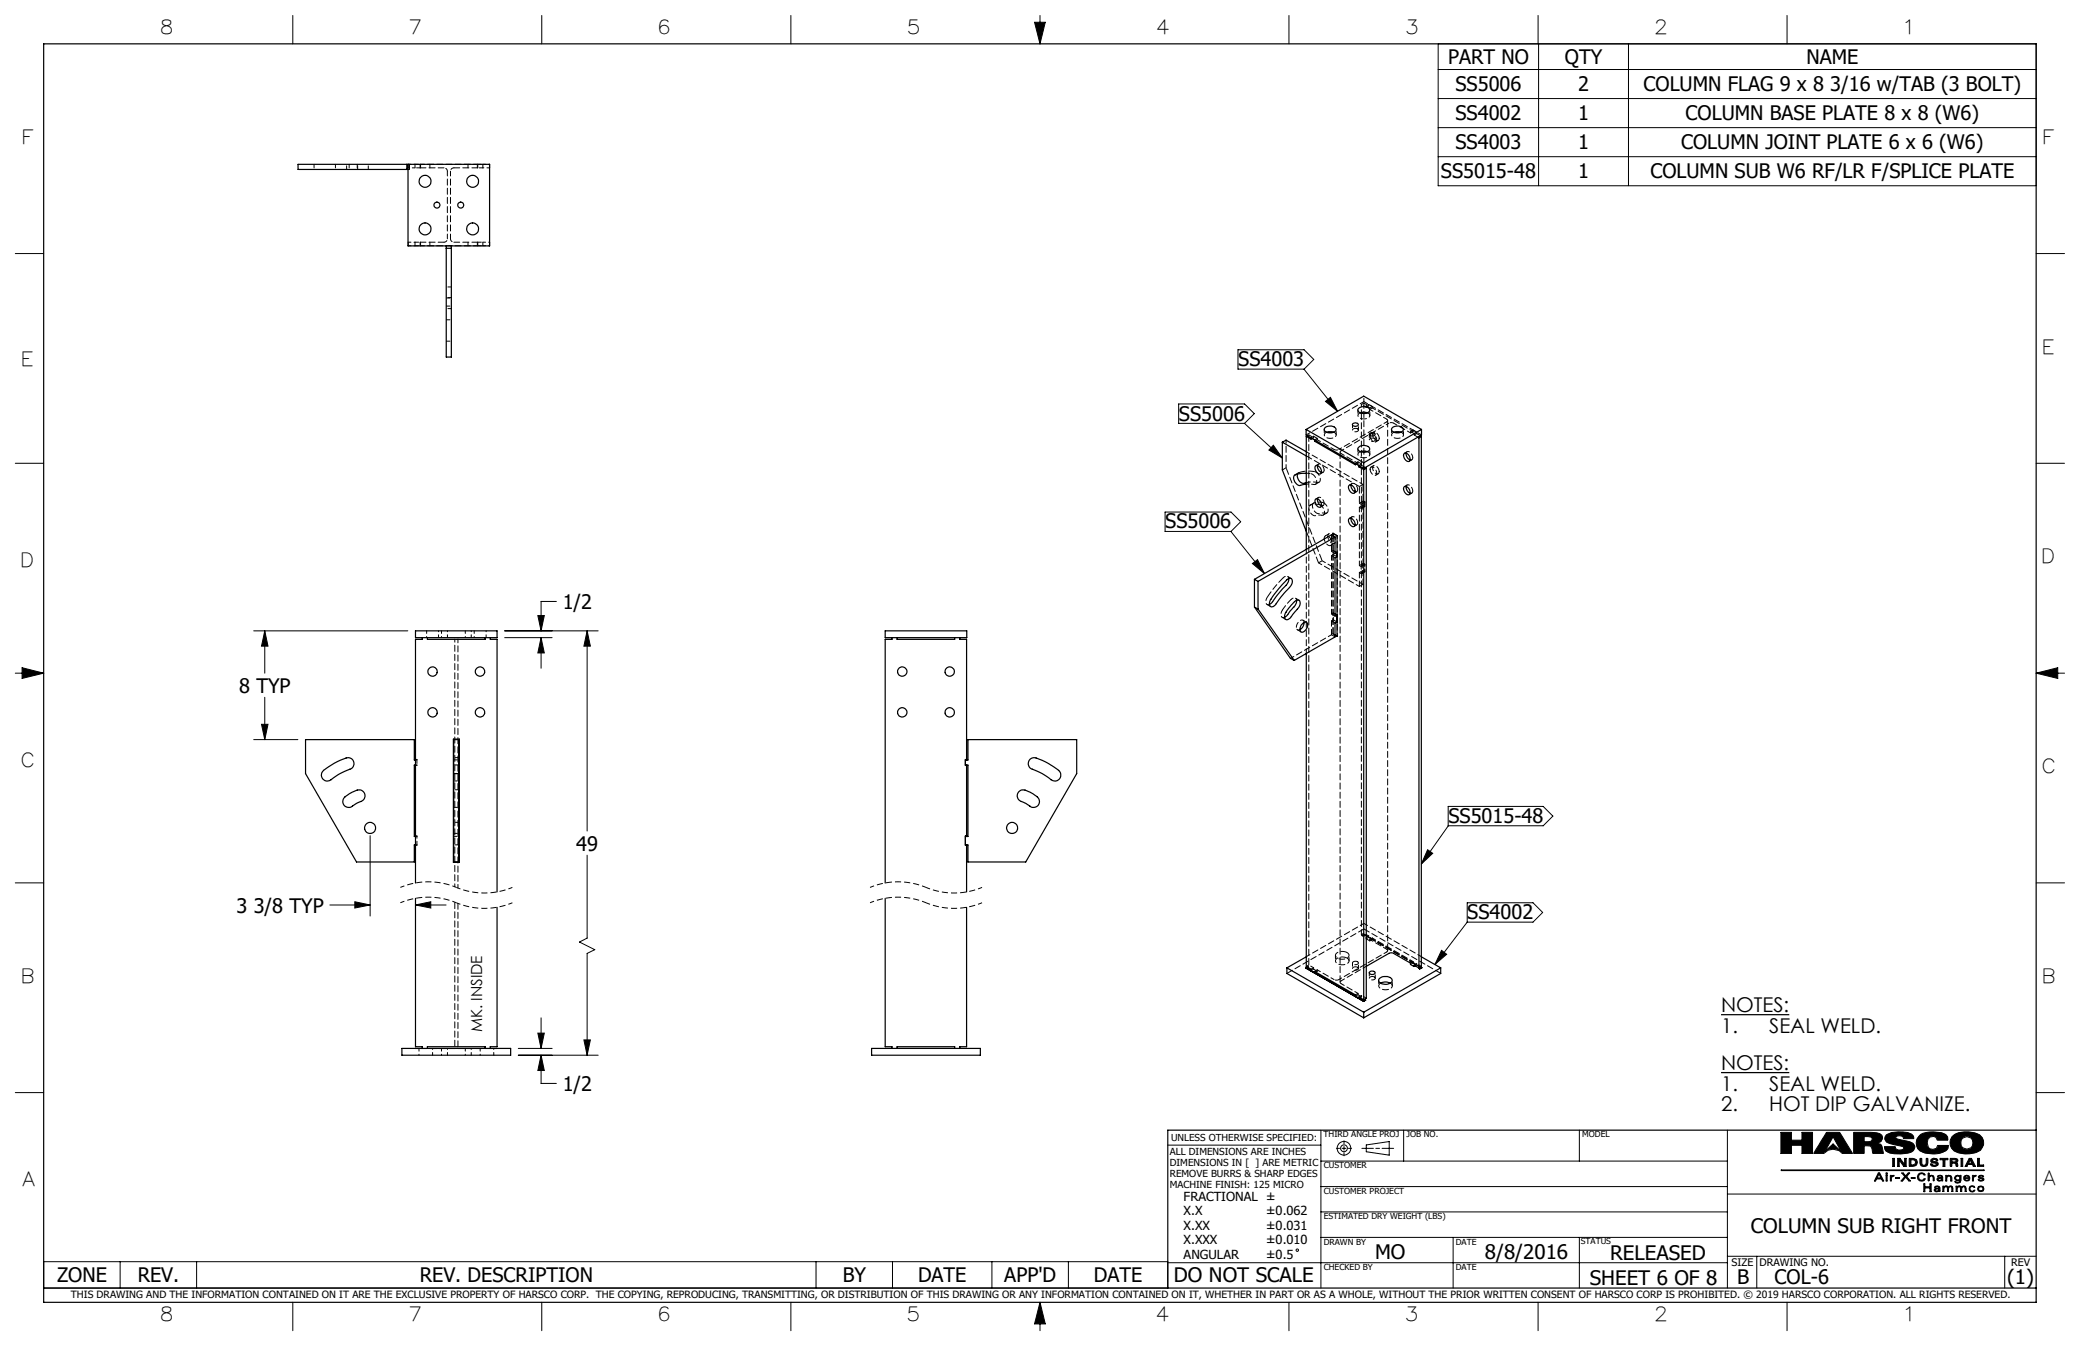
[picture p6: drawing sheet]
<svg xmlns="http://www.w3.org/2000/svg" width="432mm" height="279mm" viewBox="0 0 432 279" stroke-linecap="round" stroke-linejoin="round" font-family="sans-serif">
<g fill="none" stroke="#000" stroke-width=".21">
<path d="M60.8 3.2v5.9M112.5 3.2v5.9M164.2 3.2v5.9M214.8 4.6h2.2l-1.1 4.5zM215.9 3.2v5.9M267.6 3.2v5.9M298.6 9.1h124.1v29.5h-124.1zM298.6 14.4h124.1M319.3 3.2v5.9M319.4 9.1v29.5M338.1 9.1v29.5M371 3.2v5.9"/>
<path d="M298.6 20.5h124.1M298.6 26.5h124.1M298.6 32.5h124.1M3.2 52.6h5.9M422.7 52.6h5.9M257 72.6h13.7l2 2-2 2h-13.7zM270.7 76.7l7 8.7M3.2 96.2h5.9M244.7 83.9h13.7l2 2-2 2h-13.7zM258.4 87.9l7.8 7.2M264.3 92.4l1.9 2.7-2.8-1.7zM275.2 83.3l1-.8 1.5 2.9z"/>
<path d="M422.7 96.2h5.9M241.9 106.3h13.7l2 2-2 2h-13.7zM255.6 110.3l6.9 8.8M260 117l1.1-.8 1.4 2.9zM3.2 139.7h5.9M4.6 138.6l4.5 1.1-4.5 1.1zM52.7 131h32M55 131l.6 3.1h-1.3zM55 131v8.7M104.8 131h19.4M104.8 132.4h9.8M111.7 127.8h1.3l-.7 3.2z"/>
<path d="M112.3 132.4l.7 3.1h-1.3zM112.3 132.4v6.3M115.5 124.8h-3.2v6.2M121.9 131l.7 3.1h-1.4zM121.9 131v41.5M422.7 139.7h5.9M422.7 139.7l4.5-1.1v2.2zM52.7 153.5h9.1M54.3 150.4h1.3l-.6 3.1zM55 144.7v8.8M76.8 173.5v16.6M121.9 177.5v17.2l-1.6 .8 3.2 1.6-1.6 .8v21.1"/>
<path d="M296.4 176.4l1 .7-2.3 2.3zM300.6 167.4h19.8l2 2-2 2h-19.8zM300.6 171.5l-5.5 7.9M3.2 183.3h5.9M68.5 187.9h8.3M73.7 187.2l3.1 .7-3.1 .6zM86.3 187.9l3.1-.7v1.3zM86.3 187.9h6.3M299.3 197.3l1 .8-2.4 2.1zM304.6 187.4h13.6l2.1 2-2.1 2h-13.6zM304.6 191.4l-6.7 8.8M422.7 183.3h5.9"/>
<path d="M107.6 219h16.6M107.6 217.6h7M111.7 214.5h1.3l-.7 3.1zM112.3 219l.7 3.2h-1.3zM112.3 219v5.9h3.2M112.3 211.3v6.3M121.2 215.9h1.4l-.7 3.1zM3.2 226.8h5.9M242.4 237.7h31.8M274.2 234.6v32.8M277.4 238.4h.7M278.6 238.4h.8"/>
<path d="M279 236.8v.7M279 238v.8M279 239.3v.6M279.9 238.4h.7M282.7 238.4h2.4M283.6 237.7l4.8-.7v2.8l-4.8-.7zM285.6 238.4h.8M286.9 238.4h2.4M291.4 234.6v6.4M327.9 234.6v6.4M358.6 234.6v32.8M369.7 235.1h2.2v1.6h2.2v-1.6h2.2v4.3h-2.2v-1.7h-2.2v1.7h-2.2z"/>
<path d="M379.2 235.1h2.7l2.7 4.3h-2.2a2.5 2.5 0 0 0-3.8 0h-2.1zM380.5 236l1.7 3-1.7-1.5-1.7 1.5zM384.8 235.1h3.7l1.7 .2 .5 .4 .1 .6-.3 .7-.8 .3 .7 .2 .3 .4 .3 1.5h-2.2l-.2-1-.3-.5-.6-.1h-.7v1.6h-2.2zM387 235.9l1.4 .1a.51 .51 0 0 1 0 .9l-1.4 .1zM389.7 237.3h.1M391.6 235.6a6.4 6.4 0 0 1 5.3-.2l.3 .4 .1 .6h-2.1l-.1-.4a1.07 1.07 0 0 0-1.5 .1v.1a3 3 0 0 0 1.9 .6l1.6 .5 .4 .7a1.36 1.36 0 0 1-1.4 1.4 6.7 6.7 0 0 1-4.6-.5l-.3-.9h2.3v.4a1.01 1.01 0 0 0 1.7-.2l-.4-.3-3.1-.8-.4-.7zM398.5 235.7a5.3 5.3 0 0 1 5.5-.2l.3 .5 .1 .7h-2.2l-.3-.6-.5-.2-.7 .1-.5 .5-.1 .7 .2 1 .4 .3 .5 .1 .8-.2 .2-.6h2.3l-.1 .6a3.9 3.9 0 0 1-2.8 1.1 4.2 4.2 0 0 1-3.5-1.1 2.19 2.19 0 0 1 .4-2.7zM405.2 235.9a5.4 5.4 0 0 1 5.8-.4 2.09 2.09 0 0 1 .8 2.2l-.7 1.1a5.9 5.9 0 0 1-5.4 .1 2.08 2.08 0 0 1-.5-3zM422.7 226.8h5.9M274.2 256.9h84.4M274.2 251.6h84.4M274.2 246.3h84.4"/>
<path d="M274.2 241h84.4M301.7 256.9v10.5M327.9 256.9v10.5M358.6 247.9h64.1M369.8 242.9h42.1v.1h-42.1zM389.9 243.5h.3l.9 1.6h-.3l-.2-.4h-1l-.2 .4h-.3zM390.1 243.7l.4 .8h-.8zM391.5 244h.3v1.1h-.3zM391.5 243.5h.3v.2h-.3zM392.4 244h.2v.2l.2-.2h.4v.2l-.5 .1-.1 .8h-.2zM392.6 244.2h.1M392.9 240.5h.4v1.6h-.4z"/>
<path d="M393.6 244.4h.7v.2h-.7zM393.9 240.5h.5l1 1.2v-1.2h.3v1.6h-.5l-.9-1.3v1.3h-.4zM394.3 240.8h.1M394.8 243.5h.3l.5 .6 .5-.6h.4l-.7 .7 .8 .9h-.3l-.7-.7-.6 .7h-.3l.7-.9zM396.3 240.5a1.61 1.61 0 0 1 1.7 .5v.3l-.1 .5-.8 .3h-.8zM396.7 240.7a.62 .62 0 0 1 .8 .2 .62 .62 0 0 1 0 .7l-.8 .2zM396.8 244.4h.7v.2h-.7zM398.3 243.7a.87 .87 0 0 1 1.4 .2l-.7-.3-.3 .1-.3 .2-.1 .4 .2 .5a.59 .59 0 0 0 .9-.1h.3l-.3 .4h-.9l-.4-.3-.1-.5zM398.6 240.5h.4v1l.1 .3 .3 .1 .3-.1 .2-.4v-.9h.3v.9l-.2 .5a.93 .93 0 0 1-1.4-.4zM399.4 245.7h.2v.6h1v-.6h.3v1.7h-.3v-.8h-1v.8h-.2zM400.3 243.5h.2v.7l.5-.3a.79 .79 0 0 1 .4 1.2h-.1a.87 .87 0 0 0-.3-1 .85 .85 0 0 0-.5 1h-.2zM400.5 244.2h.1"/>
<path d="M400.9 240.7l.5-.3 .7 .1 .2 .4h-.4l-.1-.2h-.3l-.3 .2 .2 .2 .8 .2 .2 .4-.1 .2-.6 .2-.7-.1-.2-.4h.3l.4 .3 .5-.1v-.2l-1-.3-.2-.2zM401.7 246.3a.67 .67 0 0 1 1 .3v.7h-.2v-.1l-.7 .2-.2-.2v-.3l.1-.2 .8-.1-.1-.2-.3-.1-.5 .2zM402.4 244.7l.7-.1-.1 .3-.2 .1h-.3zM402.5 246.8h.1M402.5 246.8l-.8 .2 .2 .2h.3l.2-.1 .1-.3M402.5 247.2h.1M402.8 240.5h1.6v.2h-.6v1.4h-.4v-1.4h-.6zM403.1 244.6h.1M403.1 244.4l-.1-.2-.3-.1-.5 .2v-.2l.6-.2 .4 .2 .1 1h-.2v-.1M403.1 244.4l-.8 .1-.2 .3 .3 .3 .3 .1 .4-.2M403.1 244.4h.1M403.1 245h.1"/>
<path d="M403.5 246.4v-.2h-.2v1.1h.2l.1-.8 .4-.2 .3 .4v.6h.2l.1-.8 .3-.2 .3 .4v.6h.2l-.1-1-.5-.1-.3 .3M403.5 246.4l.5-.3 .4 .4M403.5 246.4h.1M403.9 244h.2v.2l.4-.3 .5 .2 .2 .4v.6h-.2l-.2-.9-.2-.1-.3 .1-.2 .9h-.2zM404.1 244.2h.1M404.4 246.5h.1M404.8 240.5a1.96 1.96 0 0 1 1.6 .2l-.1 .5-.3 .1 .4 .2 .1 .6h-.4a.61 .61 0 0 0-.7-.7h-.2v.7h-.4zM405.2 240.7l.8 .1v.3l-.8 .1zM405.9 244.1l.5-.2 .5 .3v-.2h.2v1l-.2 .5-.5 .1-.5-.1-.1-.3 .8 .2 .2-.1 .1-.4-.5 .2-.5-.2-.2-.4zM406 241.3h.1M406.1 244.2l.3-.1 .4 .1 .1 .3-.1 .3-.4 .2-.3-.2-.1-.3zM406.3 246.4v-.2h-.3l.1 1.1h.2l.1-.8 .3-.2 .3 .4v.6h.2l.1-.8 .4-.2 .3 .4v.6h.2l-.2-1-.4-.1-.4 .3"/>
<path d="M406.3 246.4l.4-.3 .5 .4M406.3 246.4h.1M407.1 240.5h.4v1.6h-.4zM407.2 246.5h.1M407.9 244.1l.4-.2 .5 .2 .1 .5h-1.1l.2 .3 .3 .1 .6-.2-.1 .2-.7 .1-.4-.2v-.6zM408 244.2l.3-.1 .4 .4h-.8zM408.8 240.5h.5l.8 1.6h-.5l-.1-.4h-1l-.2 .4h-.3zM408.9 246.3l.5-.2 .4 .1 .2 .3-.8-.2-.2 .2-.1 .3 .2 .4 .3 .1 .6-.2-.2 .2-.7 .1-.3-.3zM409 240.8l.3 .7h-.6zM409.5 244h.2v.2l.5-.2v.2l-.4 .1-.1 .8h-.2zM409.7 244.2h.1M410.5 240.5h.4v1.3h.9v.3h-1.3z"/>
<path d="M410.7 246.3l.5-.1 .5 .1 .2 .5-.2 .4-.5 .2-.5-.2-.2-.4zM410.7 244.2a.74 .74 0 0 1 1.1-.1v.2l-.5-.2-.4 .2 .7 .2 .3 .3a.76 .76 0 0 1-1.1 .3l-.2-.3 .8 .2 .2-.2a.87 .87 0 0 1-.9-.6zM410.8 246.5l.4-.2 .4 .2 .1 .3-.1 .3-.4 .1-.4-.1-.1-.3zM9.1 261.9h233.3v5.5h-233.3zM24.9 261.9v5.5M40.8 261.9v5.5M60.8 270.3v5.9M112.5 270.3v5.9M164.2 270.3v5.9M169.4 261.9v5.5M185.3 261.9v5.5M205.9 261.9v5.5"/>
<path d="M215.9 270.3v5.9M215.9 270.3l1.1 4.5h-2.2zM221.8 261.9v5.5M242.4 262.1h116.2M267.6 270.3v5.9M319.3 270.3v5.9M358.6 260.8h64.1M364.7 260.8v6.6M371 270.3v5.9M416.2 260.8v6.6"/>
<circle cx="279" cy="238.4" r=".71"/>
<circle cx="279" cy="238.4" r="1.41"/>
<circle cx="408.3" cy="237.3" r="1.3"/>
<circle cx="269.3" cy="259.5" r=".25"/>
</g>
<g fill="none" stroke="#000" stroke-width=".25">
<path d="M9.1 9.1h413.6v261.2h-413.6zM84.5 34.1v1.1M84.7 34.1v16.9h16.9v-16.9h-39.7v1.1h22.8M92.6 51v23.1h1.1v-23.1M92.6 51.5h1.1M266.2 91.8v5.7l5 12.8M266.2 91.8l5 2.9M266.2 91.8l.8-.4 4.2 2.4M269.3 98.4a1.57 1.57 0 0 0 1.4 1.9l.5-.1M271.1 89.1v1.2l12 6.9M271.1 89.1l12 7M271.1 89.1l12-6.9 12 6.9"/>
<path d="M271.2 98.2a3.5 3.5 0 0 0-2.6 .6 1.57 1.57 0 0 0 1.4 2l1.2-.3M271.2 90.6l1 .6v-.3M271.2 90.6v23.5M271.4 90.5l-.2 .1M272.9 91.3v.3M272.9 91.6l8.5 4.9v-.3M273.1 96.8a.92 .92 0 0 1 1.2 .9 .51 .51 0 0 1-.3 .7 .51 .51 0 0 1-.6-.4 1.27 1.27 0 0 1-.3-1.2zM273.2 91.5l-.3 .1M273.5 96.6a1.46 1.46 0 0 0 .8 1.5M275.1 88.8a1.43 1.43 0 0 1 2.3 .4 1.47 1.47 0 0 1-2.5-.1zM275.4 89.7l.4-.1 1.1 .1M280.8 87.9a.71 .71 0 0 1 1.2 .3 .68 .68 0 0 1-1.2-.1z"/>
<path d="M282.1 84.7a1.53 1.53 0 0 1 2.2 .4 1.32 1.32 0 0 1-2 .6 .53 .53 0 0 1-.4-.4 .53 .53 0 0 1 .2-.6zM282.1 92.8a1.53 1.53 0 0 1 2.2 .3 1.17 1.17 0 0 1-1.6 .7 .62 .62 0 0 1-.7-.2 .62 .62 0 0 1 .1-.8zM282.1 96.9l1 .6M282.1 96.6v.3M282.4 96.8l-.3 .1M282.4 93.8l.6-.2 .8 .2M282.4 85.7l.6-.2 .8 .2M282.6 85.6v.2M283.1 96.1v1.1M283.1 97.5v110M283.4 97l.2 .2M283.6 97.2l-.5 .3"/>
<path d="M283.6 97.2v110l-.5 .3M284.3 90.1a.69 .69 0 0 1 1.2 .1 .68 .68 0 0 1-1.2-.1zM289.1 88.8a1.43 1.43 0 0 1 2.2 .4 1.47 1.47 0 0 1-2.4-.1zM289.4 89.7l.3-.1 1.1 .1M291.6 94.1a1.07 1.07 0 0 1 1 .5 1.07 1.07 0 0 1-.1 1.2 1.13 1.13 0 0 1-.9-1.7zM291.9 94.1a1.46 1.46 0 0 0 .8 1.4M294.3 90.7l.3 .2M294.6 90.9v110M294.8 90.5l.3 .1M295.1 90.6l-.5 .3M295.1 90.6v110l-.5 .3M295.1 89.1v1.2l-12 6.9"/>
<path d="M295.1 89.1l-12 7M273.1 103.7a.92 .92 0 0 1 1.2 .9 .51 .51 0 0 1-.3 .7 .51 .51 0 0 1-.6-.3 1.27 1.27 0 0 1-.3-1.3zM273.5 103.5a1.46 1.46 0 0 0 .8 1.5M276.7 111.2v-.5l.9 .5v20.9l-.5-.3 .5 .3M277.1 111.5l-.7-.5-16 9.3M277.1 111.5l-15.9 9.2M277.1 111.5v3.4l.4-.2-.4-.2M277.5 115.6l-.4 .2v12.1l.4-.2-.4-.2M280.1 100.7a1.14 1.14 0 0 1 1.2 1.4 .57 .57 0 0 1-.6 .3 .57 .57 0 0 1-.5-.5 .91 .91 0 0 1-.1-1.2zM280.1 107.6a1.14 1.14 0 0 1 1.2 1.4 .57 .57 0 0 1-.6 .3 .57 .57 0 0 1-.5-.5 .91 .91 0 0 1-.1-1.2zM280.5 100.6a1.57 1.57 0 0 0 .8 1.5M280.5 107.6a1.57 1.57 0 0 0 .8 1.4"/>
<path d="M291.5 101.1a1.02 1.02 0 0 1 1 .4 1.02 1.02 0 0 1 0 1.2 1.17 1.17 0 0 1-1-1.6zM291.9 101a1.46 1.46 0 0 0 .8 1.4M86.3 131h16.9v1.4h-16.9zM87.7 132.4v.3h-1.4v50.6M88.7 132.4v.3h12v-.3M101.8 132.4v.3h1.4v52.4M183.8 131h16.9v1.4h-16.9zM185.2 132.4v.3h-1.4v50.6M186.2 132.4v.3h12v-.3M199.2 132.4v.3h1.5v25.1M260.4 126l.8 .4M260.4 120.3v5.7"/>
<path d="M260.4 120.3l.8 .4M260.4 126l7.5 10.7 .8 .4M261.2 120.7v5.7M261.2 126.4l7.5 10.7M267.1 120.4a.65 .65 0 0 1 .9-.3 .65 .65 0 0 1 .3 .9 5.5 5.5 0 0 1-1.7 2.1l-1.3 1.7a1.57 1.57 0 0 1-1.4 1.2 1.06 1.06 0 0 1-.1-1.6l1.6-2.1zM267.5 120.1a2.79 2.79 0 0 1-1.3 2.2l-1.1 1.2a4.7 4.7 0 0 1-1.6 2M268.7 124.9a.65 .65 0 0 1 1-.3 .65 .65 0 0 1 .2 .9l-.3 .6-1.2 1.5a1.42 1.42 0 0 1-1.5 1 1.36 1.36 0 0 1 .3-1.8zM269.2 124.6a2.87 2.87 0 0 1-1.3 2.2l-.7 .9-.5 .5M270.6 129.3a.59 .59 0 0 1 .8 0 .59 .59 0 0 1 0 .8v.2a1.01 1.01 0 0 1-1.4 .8 1.5 1.5 0 0 1 .6-1.8zM270.7 129.2v.1a1.83 1.83 0 0 1-.9 1.4M271.2 135.6v65l1 .6v.3l.7 .4M277.5 129.1l-.4 .2v2.9l-8.4 4.9"/>
<path d="M67.2 159.9a13.6 13.6 0 0 1 5.1-2.6 1.23 1.23 0 0 1 1.2 1 1.23 1.23 0 0 1-.9 1.4 15.9 15.9 0 0 0-4.3 2.4 1.25 1.25 0 0 1-1.4-.6 1.25 1.25 0 0 1 .3-1.6zM86.3 157.8h-.3v-4.3h-22.6v7.1l10.6 18.3h12v-3.5h.3M86.3 158.8h-.3v14.8h.3M94.1 153.4h1.3v25.6h-1.3zM94.2 153.5h1v25.4h-1zM200.4 157.8h.5v-4.3h22.6v7.1l-10.6 18.3h-12v-3.5h-.5M200.4 158.8h.5v14.8h-.5M200.7 157.7h-.3v1.2h.3M200.7 158.8v14.8M213.8 157.6l.6-.3a10.8 10.8 0 0 1 5.4 2.6 1.25 1.25 0 0 1 .2 1.8 1.25 1.25 0 0 1-1.8 .2 15.7 15.7 0 0 0-4.3-2.4 1.25 1.25 0 0 1-.1-1.9zM71.6 165.4l.9-.6a3.7 3.7 0 0 1 2.5-.8 1.32 1.32 0 0 1 .7 1.5 1.32 1.32 0 0 1-1.2 1l-.7 .4a1.83 1.83 0 0 1-1.9 .6 1.23 1.23 0 0 1-.3-2.1zM94.2 160.6h1"/>
<path d="M200.7 175.4v9.7M200.7 173.5h-.3v2h.3M211.5 164.3a1.78 1.78 0 0 1 2.3 .1 3.5 3.5 0 0 1 2 1.8 1.25 1.25 0 0 1-.8 1.3 1.25 1.25 0 0 1-1.4-.3l-.9-.5a1.91 1.91 0 0 1-1.5-1.4l.1-.6zM86.3 186.5v30.8h1.4v.3M103.2 188.3v29h-1.4v.3M183.8 186.5v30.8h1.4v.3M200.7 188.3v29h-1.5v.3M271.2 198.6l-4 2.3M295.1 198.6l4 2.3M83.4 217.6h22.6v1.4h-22.6zM88.7 217.6v-.3h12v.3M180.9 217.6h22.6v1.4h-22.6z"/>
<path d="M186.2 217.6v-.3h12v.3M267.2 200.9v1.2l15.9 9.2M267.2 200.9l15.9 9.2M271.2 200.9l11.9 6.9M271.2 200.9v.1M271.4 200.8l-.3 .1 12 7 .3-.3M271.4 200.8l-.3 .2M271.5 200.8l-.3 .1M272.9 201.9v-.3l8.5 4.9v.3l.7 .5M273.2 201.8l-.3 .1M282.1 207.3v-.4l1 .6M282.4 207.1l-.3 .2"/>
<path d="M283.1 207.8h.1M283.1 210.1v1.2M283.4 207.6l-.3 .2M283.4 207.6h.1M283.6 200.6l4.8-2.8h.4h.4l3.6 2.1v.3l.7 .4M284.3 201.8a.69 .69 0 0 1 1.2 .2 .66 .66 0 0 1-.7 .3 .66 .66 0 0 1-.5-.5zM286.3 203.1a1.68 1.68 0 0 1 2.7 .5 1.72 1.72 0 0 1-2.8 .1zM286.6 204.1a2.16 2.16 0 0 1 2 0M293.5 200.6v-.3l1.1 .6M293.8 200.5l-.3 .1M294.8 200.8l.2 .1M295 200.9l-.3 .2"/>
<path d="M295.1 200.9l-.2-.2 .3 .2-.5 .2M299.1 200.9v1.2l-16 9.2M299.1 200.9l-16 9.2M422.7 234.6h-180.3v32.8M9.1 267.4h413.6"/>
<circle cx="88.2" cy="37.6" r="1.24"/>
<circle cx="98.1" cy="37.6" r="1.24"/>
<circle cx="88.2" cy="47.5" r="1.24"/>
<circle cx="90.7" cy="42.6" r=".62"/>
<circle cx="95.6" cy="42.6" r=".62"/>
<circle cx="98.1" cy="47.5" r="1.24"/>
<circle cx="89.8" cy="139.4" r=".96"/>
<circle cx="99.7" cy="139.4" r=".98"/>
<circle cx="187.3" cy="139.4" r=".98"/>
<circle cx="197.2" cy="139.4" r=".96"/>
<circle cx="89.8" cy="147.9" r=".96"/>
<circle cx="99.7" cy="147.9" r=".98"/>
<circle cx="187.3" cy="147.9" r=".98"/>
<circle cx="197.2" cy="147.9" r=".96"/>
<circle cx="76.8" cy="171.9" r="1.16"/>
<circle cx="210.1" cy="171.9" r="1.16"/>
</g>
<path d="M215.9 270.3l-1.1 4.5h2.2zM214.8 4.6h2.2l-1.1 4.5zM4.6 138.6l4.5 1.1-4.5 1.1zM422.7 139.7l4.5-1.1v2.2zM369.7 235.1v4.3h2.2v-1.7h2.2v1.7h2.2v-4.3h-2.2v1.6h-2.2v-1.6zM387 235.9l1.4 .1 .3 .6-.5 .4h-1.2zM384.8 235.1v4.3h2.2v-1.6l1.4 .1 .4 1.5h2.2l-.4-1.7-.4-.3-.5-.1a1.15 1.15 0 0 0 1.1-1.2 1.41 1.41 0 0 0-1.7-1zM391.6 235.6a1.12 1.12 0 0 0-.2 1.2 1.12 1.12 0 0 0 1.1 .7l1.8 .3a.72 .72 0 0 1 .9 .5 1.03 1.03 0 0 1-1.7-.1v-.2h-2.3a1.46 1.46 0 0 0 1.7 1.5 7.2 7.2 0 0 0 4.2-.6 1.1 1.1 0 0 0 .3-1.2 1.1 1.1 0 0 0-1-.7l-2.1-.5a.58 .58 0 0 1-.7-.5l.4-.2h.6l.5 .2 .1 .4h2.1v-.2a1.62 1.62 0 0 0-1.8-1.2 6.2 6.2 0 0 0-3.9 .6zM398.3 235.9a2.19 2.19 0 0 0-.3 2.3 2.19 2.19 0 0 0 2 1.2 4.7 4.7 0 0 0 4.3-.9l.2-.7h-2.3a1.07 1.07 0 0 1-1.7 .6 1.38 1.38 0 0 1-.4-1.6 1.38 1.38 0 0 1 1.5-.9l.4 .3 .2 .5h2.2v-.5a1.37 1.37 0 0 0-1.6-1.1 6 6 0 0 0-4.3 .6zM407 237.2a1.3 1.3 0 0 1 2.6 0 1.3 1.3 0 0 1-2.6 0zM405.5 235.7a2.15 2.15 0 0 0-.6 2.3 2.15 2.15 0 0 0 2 1.4 5.7 5.7 0 0 0 4.4-.7 2.15 2.15 0 0 0 .3-2.3 2.15 2.15 0 0 0-1.8-1.3l-1.2-.2a4.6 4.6 0 0 0-3.1 .8zM379.2 235.1l-2.7 4.3h2.1a2.5 2.5 0 0 1 3.8 0h2.2l-2.7-4.3zM380.5 236l1.7 3-1.7-1.5-1.7 1.5zM392.9 240.5v1.6h.4v-1.6zM393.9 240.5v1.6h.4v-1.3l.9 1.3h.5v-1.6h-.3v1.2l-1-1.2zM396.7 240.7h.5l.4 .2 .1 .5-.3 .4h-.7zM396.3 240.5v1.6h.9a.83 .83 0 0 0 .8-.9 .83 .83 0 0 0-.9-.7zM398.6 240.5v1.1a.86 .86 0 0 0 .9 .5 .86 .86 0 0 0 .7-.7v-.9h-.3l-.1 1.2-.3 .2-.4-.1-.1-1.3zM400.9 240.7l-.1 .1a.53 .53 0 0 0 .6 .6l.4 .1a.27 .27 0 0 1 .1 .4 .27 .27 0 0 1-.4 0l-.4-.3h-.3a.86 .86 0 0 0 .8 .5 .86 .86 0 0 0 .8-.6l-.3-.3-.7-.1a.29 .29 0 0 1 0-.5 .29 .29 0 0 1 .4 .2l.1 .1h.4a.84 .84 0 0 0-1.4-.2zM402.8 240.5v.2h.6v1.4h.4v-1.4h.6v-.2zM405.2 240.7l.8 .1a.25 .25 0 0 1 0 .3 .25 .25 0 0 1-.3 .1h-.5zM404.8 240.5v1.6h.4v-.7l.7 .1 .2 .6h.4l-.1-.6-.4-.2 .4-.2v-.4l-.5-.2zM407.1 240.5v1.6h.4v-1.6zM409 240.8l.3 .7h-.6zM408.8 240.5l-.8 1.6h.3l.2-.4h1l.1 .4h.5l-.8-1.6zM410.5 240.5v1.6h1.3v-.3h-.9v-1.3zM390.1 243.7l.4 .8h-.8zM389.9 243.5l-.8 1.6h.3l.2-.4h1l.2 .4h.3l-.9-1.6zM391.5 243.5v.2h.3v-.2zM369.8 242.9v.1h42.1v-.1zM391.5 244v1.1h.3v-1.1zM392.4 244v1.1h.2l.1-.7 .5-.2v-.2h-.3l-.3 .2v-.2zM393.6 244.4v.2h.7v-.2zM394.8 243.5l.6 .7-.7 .9h.3l.6-.7 .7 .7h.3l-.8-.9 .7-.7h-.4l-.5 .6-.5-.6zM396.8 244.4v.2h.7v-.2zM398.3 243.6l-.3 .8a.87 .87 0 0 0 .7 .8 .87 .87 0 0 0 1-.5h-.3l-.2 .3h-.3a.67 .67 0 0 1-.6-.9 .67 .67 0 0 1 1.1-.2h.3a.86 .86 0 0 0-1.4-.3zM400.3 243.5v1.6h.2v-.7l.4-.3 .4 .2v.8h.2v-.9l-.6-.3-.4 .3v-.7zM402.4 244.7l.3-.1a.23 .23 0 0 1 .4 .1 .23 .23 0 0 1-.2 .3h-.3a.22 .22 0 0 1-.2-.1 .22 .22 0 0 1 0-.2zM402.3 244.1l-.1 .2 .3-.2 .4 .1a.2 .2 0 0 1 .1 .3 .2 .2 0 0 1-.3-.1l-.5 .1-.1 .5 .3 .2 .7-.2v.1h.2l-.1-1-.3-.2zM403.9 244v1.1h.2v-.6l.3-.4 .5 .1 .1 .9h.2l-.1-1-.6-.2-.4 .3v-.2zM406 244.1l-.1 .1a.6 .6 0 0 0 .1 .8 .6 .6 0 0 0 .9-.1l-.1 .4-.2 .1h-.4l-.2-.2-.2 .1 .4 .3 .8-.2 .1-.3v-1.1h-.2v.2a.7 .7 0 0 0-.9-.1zM406 244.5a.45 .45 0 0 1 .9 0 .45 .45 0 0 1-.9 0zM408 244.2l.5-.1 .2 .4h-.8zM407.8 244.1l-.2 .6a.67 .67 0 0 0 .6 .5 .67 .67 0 0 0 .7-.4l-.8 .2-.3-.4h1.1a.67 .67 0 0 0-.4-.6 .67 .67 0 0 0-.7 .1zM409.5 244v1.1h.2v-.7l.5-.2v-.2h-.3l-.2 .2v-.2zM410.8 244.1a.38 .38 0 0 0 0 .4 .38 .38 0 0 0 .4 .2h.2a.21 .21 0 0 1 .2 .3 .21 .21 0 0 1-.4 0l-.6-.2 .2 .3 .5 .1a.37 .37 0 0 0 .5-.2 .37 .37 0 0 0-.2-.5l-.4-.1a.21 .21 0 0 1-.2-.3 .21 .21 0 0 1 .3 0l.5 .2-.4-.4zM399.4 245.7v1.7h.2v-.8h1v.8h.3v-1.7h-.3v.6h-1v-.6zM401.8 246.9l.4-.1a.24 .24 0 0 1 .3 .3 .24 .24 0 0 1-.4 .1l-.3-.1zM401.7 246.3l-.1 .2 .5-.2 .3 .1a.23 .23 0 0 1 0 .3 .23 .23 0 0 1-.3 0 .41 .41 0 0 0-.6 .4 .41 .41 0 0 0 .7 .3l.3-.2v.1h.2v-.9l-.3-.2zM409 246.2l-.2 .3v.5l.4 .4h.6l.2-.3-.5 .2-.3-.1-.3-.3 .1-.4 .5-.2 .5 .2a.62 .62 0 0 0-1-.3zM410.7 246.7a.5 .5 0 0 1 1 0 .5 .5 0 0 1-1 0zM410.5 246.8a.65 .65 0 0 0 1.3 0 .65 .65 0 0 0-1.3 0zM403.3 246.2h.2v.2l.5-.3 .4 .4 .4-.3h.4l.2 .3v.8h-.2v-.8l-.2-.2-.5 .3v.7h-.2v-.7l-.3-.3-.4 .2-.1 .8h-.2zM406 246.2h.3v.2l.5-.3 .4 .4 .3-.3h.5l.2 .4v.7h-.2v-.7l-.3-.3-.4 .2-.1 .8h-.2v-.7l-.3-.3-.4 .3v.7h-.2z" fill-rule="evenodd" fill="#000"/>
<path d="M357.3 210.6h14.2M357.3 222.6h14.2" fill="none" stroke="#000" stroke-width=".26"/>
<path d="M94.7 187.4a15.1 15.1 0 0 0-11.6 0M94.7 184.2a15.1 15.1 0 0 0-11.6 0M106.4 187.4a15.1 15.1 0 0 1-11.7 0M106.4 184.2a15.1 15.1 0 0 1-11.7 0M192.2 187.4a15.1 15.1 0 0 0-11.6 0M192.2 184.2a15.1 15.1 0 0 0-11.6 0M203.9 187.4a15.1 15.1 0 0 1-11.7 0M203.9 184.2a15.1 15.1 0 0 1-11.7 0" fill="none" stroke="#000" stroke-width=".21" stroke-dasharray="1.3 .6" stroke-dashoffset=".4" stroke-linecap="butt"/>
<path d="M54.3 150.4h1.3l-.6 3.1zM55 131l.6 3.1h-1.3zM73.7 187.2l3.1 .7-3.1 .6zM86.3 187.9l3.1-.7v1.3zM121.9 131l.7 3.1h-1.4zM121.2 215.9h1.4l-.7 3.1zM111.7 214.5h1.3l-.7 3.1zM112.3 219l.7 3.2h-1.3zM112.3 132.4l.7 3.1h-1.3zM111.7 127.8h1.3l-.7 3.2zM275.2 83.3l1-.8 1.5 2.9zM264.3 92.4l1.9 2.7-2.8-1.7zM260 117l1.1-.8 1.4 2.9zM296.4 176.4l1 .7-2.3 2.3zM299.3 197.3l1 .8-2.4 2.1z" fill="#000"/>
<g fill="none" stroke="#000" stroke-width=".21" stroke-dasharray="1.3 .6" stroke-dashoffset=".5">
<path d="M65.2 34.1v1.1M69.6 34.1v1.1M72 35.2v-1.1M72.5 34.1v1.1M74.2 34.1v1.1M74.2 35.2v-1.1M76.5 35.2v-1.1M86.2 34.1h1M87.2 34.8h-1M99.2 34.1h1M100.2 34.8h-1M86.2 50.3h1"/>
<path d="M86.2 51h1M93.7 59.6h-1M99.2 50.3h1M99.2 51h1M92.7 63.5h1M92.7 70.8h1M92.7 66.4h1M92.7 61.9h1M93.7 64.1h-1M93.7 61.8h-1M271.2 98.2l1 .1M271.2 93.8l11.8 6.8"/>
<path d="M273.4 91.3l3.6 2M277 93.3l.4 .1 .5-.1M278.4 94.1l3.5 2.1M284.9 84.7l8.4 4.9M287.9 87l-3.5-2M289.3 87.8l-.5-.1-.5 .1M292.8 89.9l-3.5-2.1M277.6 111.2l-.9-.5M282.8 104.5v1M283.3 104.2v1M95.1 132.7v51.6M263.5 125.5a.6 .6 0 0 1-.7-.2 .6 .6 0 0 1 0-.8l.3-.6"/>
<path d="M266.7 128.1a.6 .6 0 0 1-.7-.2 .6 .6 0 0 1 0-.7l.2-.6M276.4 131.8l-8.5 4.9M282.2 121.7l-8.5-4.9M283 121.3l-8.5-4.9M86.6 157.7v1.1M94.2 157.7h1.1M95.3 158.8h-1.1M95.3 157.3h-1.1M94.2 173.6h1.1M94.2 162.1h1.1M94.2 167.6h1.1M94.2 173h1.1"/>
<path d="M95.3 175.4h-1.1M95.3 163.9h-1.1M95.3 170.7h-1.1M283.2 194l11.9 6.9M284.4 195l3.5 2M293.3 199.6l-8.4-4.9M277 203.3l-3.6-2M277.9 203.3l-.5 .2-.4-.2M278.4 203.6l5.3-3M281.9 206.2l-3.5-2M294.9 200.7l-11.7-6.8"/>
</g>
<g fill="none" stroke="#000" stroke-width=".21" stroke-dasharray="1.3 .6" stroke-dashoffset=".7">
<path d="M84.7 34.1h1.5M86.2 34.8h-1.5M100.2 34.1h1.4M101.6 34.8h-1.4M84.7 50.3h1.5M84.7 51h1.5M100.2 50.3h1.4M100.2 51h1.4M282.6 117.6v1.5M283.3 118.6v-1.4M88.6 130.9v1.4M91 132.3v-1.4"/>
<path d="M91.7 130.9v1.4M92.9 132.3v-1.4M94.4 132.7v51.4M96.6 130.9v1.4M97.8 132.3v-1.4M98.4 130.9v1.4M100.9 132.3v-1.4M276.8 128.7v-1.5M277.6 132.1v-20.9M86.3 217.7h16.9M87 217.6v1.4M89.8 219v-1.4"/>
<path d="M91.7 217.6v1.4M92.9 219v-1.4M96.6 217.6v1.4M97.8 219v-1.4M99.7 217.6v1.4M102.5 219v-1.4"/>
</g>
<g fill="none" stroke="#000" stroke-width=".21" stroke-dasharray="1.3 .6">
<path d="M84.7 34.1h.1M85 34.8v.4M85 35.2h-.3M92.6 51h.1M92.7 51h.1M93.7 51h.1M93.8 51h.1M269.4 98.4l.2-.3M271.2 94.6l11 6.4M271.7 90.3l-.3 .1M272.2 90.9h.1M272.2 98.3a1.57 1.57 0 0 1 .9 2.2l-.3 .1"/>
<path d="M272.7 90.6l-.5 .3M272.7 90.8v-.2M272.7 90.8l-.5 .3M272.9 91.3h.1M272.9 97.9a1.57 1.57 0 0 1 1 2.2h-.4M273.4 91.3l-.2 .1M273.4 91l-.5 .3M273.4 91v.3M273.7 96.3l-.5 .3M274.2 98.3l.5-.3M277 89.8l-.1-.1M281.4 96.2h.1"/>
<path d="M281.8 89a.64 .64 0 0 0-1 .4 .67 .67 0 0 0 .6 .2 .67 .67 0 0 0 .6-.4l-.2-.2M281.9 95.9l-.5 .3M281.9 96.2v-.3M281.9 96.2l-.5 .3M282.1 96.6h.1M282.7 96.6l-.3 .2M282.7 96.3l-.6 .3M282.7 96.3v.3M283.1 83.7l-.5 .3M283.1 97.2v.3M283.6 84.3v.2M284 93.8l-.1-.1"/>
<path d="M284 85.7h-.1M284.1 84l-.5 .3M284.1 84.2v-.2M284.1 84.2l-.5 .3M284.4 85v-.3M284.9 84.7l-.5 .3M284.9 84.4l-.5 .3M284.9 84.4v.3M285.1 89.7l-.5 .3M285.1 96.7l-.5 .3M285.3 91a.64 .64 0 0 0-1 .4 .67 .67 0 0 0 .6 .3 .67 .67 0 0 0 .6-.5l-.2-.2M285.6 91.7l.5-.3"/>
<path d="M285.6 98.6l.5-.3M291 89.8l-.2-.1M292.1 93.8l-.5 .3M292.6 95.7l.5-.3M292.8 89.6v.3M293.3 89.6l-.5 .3M293.3 89.3l-.5 .3M293.3 89.6v-.3M293.6 90.3v-.3M294.1 90l-.5 .3M294.1 89.7l-.5 .3M294.1 89.7v.3"/>
<path d="M273.1 107a1.49 1.49 0 0 1-1.2-2.1l.1-.1M273.7 103.3l-.5 .3M273.7 116.8l-2.5-6.5M273.8 104.7a1.57 1.57 0 0 1 1 2.2l-.4 .1M273.9 106.6a1.49 1.49 0 0 1-1.2-2.1l.1-.1M274.2 105.2l.5-.3M274.6 104.3a1.57 1.57 0 0 1 .9 2.1l-.4 .1M276.7 111.2v20.4M276.7 110.7h.1M276.8 114.3l.4 .2M276.8 114.3l-.4 .2M276.8 115.1l-.4 .2"/>
<path d="M277.6 111.2h.1M280.7 100.4l-.5 .3M280.7 107.3l-.5 .3M281.1 102.3l.5-.3M281.1 109.3l.5-.3M282.6 104.7l-.4-.3M282.6 105.5l-.4-.2M282.6 117.6l-.4-.2M282.6 119.1l-.4-.3M282.6 117.3l.2 .1M282.6 104.4l.2 .1M282.6 104.4l.5-.3"/>
<path d="M282.6 105.4l.5-.3M282.6 117.3l.5-.3M282.6 118.9l.5-.3M282.8 119l-.2-.1M282.8 105.5l-.2-.1M282.8 104.5l.5-.3M282.8 105.5l.5-.3M282.8 117.4l.5-.3M282.8 119l.5-.3M283.1 104.1l.2 .1M283.1 117l.2 .1M283.3 105.2l-.2-.1"/>
<path d="M283.3 118.7l-.2-.1M283.3 104.2l-.3-.2M283.3 105.1l-.3-.2M283.3 117.2l-.3-.2M283.3 118.6l-.3-.2M292.1 100.7l-.5 .3M292.6 102.7l.5-.3M276.7 131.6l.5 .2M276.7 131.6h.1M276.8 127.2l.4 .2M276.8 127.2l-.4 .2M276.8 128.7l-.4 .2"/>
<path d="M277.6 132.1h.1M86.3 157.6h.3M86.6 158.9h-.3M86.6 157.6v.1M86.6 158.8v.1M86.6 157.7h-.3M86.6 158.8h-.3M86.3 173.5h.3M86.6 175.5h-.3M86.6 173.5v.1M86.6 175.4v.1M86.6 175.4h-.3"/>
<path d="M86.6 173.6h-.3M95.1 187.5v29.8M281.8 199.6a.64 .64 0 0 0-1 .4 .67 .67 0 0 0 .6 .3 .67 .67 0 0 0 .6-.5l-.2-.2M282.8 194.2h.1M282.8 194.2l.4-.2M282.8 194.3v-.1M283.1 193.7l-.5 .3M283.1 192.8l-15.9 9.2M283.2 194l-.4 .3M283.2 194h.1M283.2 193.9l-.4 .3M283.2 194l-.4 .2"/>
<path d="M283.2 194v-.1M283.6 194.6v.3M284.1 194.3l-.5 .3M284.1 194.6l-.5 .3M284.1 194.6v-.3M284.4 195.3v-.3M284.9 195l-.5 .3M284.9 194.7l-.5 .3M284.9 194.7v.3M293.3 199.9l-.5 .3M293.3 199.6l-.5 .3M293.3 199.9v-.3"/>
<path d="M86.3 217.7v-.1M86.4 217.7v-.1M103.1 217.7v-.1M103.2 217.7v-.1M271.1 201v-.1M271.1 200.9v.1M271.5 200.8l.1-.1M271.5 200.7h-.1M271.5 200.7l-.1 .1M271.5 200.7h.1M271.6 200.7h-.1M271.6 200.7l-.4 .3"/>
<path d="M271.6 200.7h.1M271.7 200.3l-.5 .3M272.7 200.9l-.5 .3M272.7 201.2l-.5 .3M272.7 201.2v-.3M273.4 201.6l-.2 .2M273.4 201.3l-.5 .3M273.4 201.3v.3M281.8 200.8a.64 .64 0 0 0-1 .3 .67 .67 0 0 0 .6 .3 .67 .67 0 0 0 .6-.5l-.2-.1M281.9 206.5l-.5 .3M281.9 206.5v-.3M281.9 206.2l-.5 .3"/>
<path d="M282.7 206.9l-.3 .2M282.7 206.6l-.6 .3M282.7 206.6v.3M283.1 207.9v-.1M283.1 207.9l.4-.3M283.5 207.6h.1M285.3 202.8a.64 .64 0 0 0-1 .3 .67 .67 0 0 0 .6 .3 .67 .67 0 0 0 .6-.4l-.2-.2M286.6 204.1a.66 .66 0 0 0-.4 .7 .66 .66 0 0 0 .7 .5 1.64 1.64 0 0 0 2.1-.6v-.3l-.4-.3M294.1 200.3l-.3 .2M294.1 200l-.5 .3M294.1 200v.3M294.7 201.1h.1"/>
<path d="M294.7 201.1l.5-.2M295.2 200.9h.1M299.1 202l-16-9.2"/>
</g>
<path d="M272 104.8l.9-.1h.9M272.8 104.4l.8-.2 1 .1M86.6 173.6v1.8" fill="none" stroke="#000" stroke-width=".21" stroke-dasharray="1.3 .6" stroke-dashoffset=".9"/>
<path d="M269.6 98.1a6.4 6.4 0 0 1 3.3-.2M271.7 90.3v110M278.2 93.9v110M282.6 85.7v18.7M276.4 111v3.5M282.2 101v3.4M283 100.6v3.4M263.1 123.9l1.6-2.1 1.7-1.9M94.4 187.3v30M279.6 197.7a1.66 1.66 0 0 0-2.4 .6 1.66 1.66 0 0 0 2.9 .1l-.2-.4-.3-.3M279.6 198.9a1.66 1.66 0 0 0-2.4 .6 1.66 1.66 0 0 0 2.9 0l-.2-.4-.3-.2M288.1 197.3v-110" fill="none" stroke="#000" stroke-width=".21" stroke-dasharray="1.3 .6" stroke-dashoffset="-.1"/>
<g fill="none" stroke="#000" stroke-width=".21" stroke-dasharray="1.3 .6" stroke-dashoffset=".4">
<path d="M84.7 34.1v.7M85 34.8v-.7M86.2 34.1v.7M87.2 34.1v.7M87.2 34.1h12M87.3 34.1v.7M89.2 34.8v-.7M97.2 34.1v.7M99.1 34.8v-.7M99.2 34.1v.7M100.2 34.1v.7M101.6 34.1v.7"/>
<path d="M84.7 50.3v.7M86.2 50.3v.7M87.2 50.3v.7M87.2 51h12M87.3 50.3v.7M89.2 51v-.7M97.2 50.3v.7M99.1 51v-.7M99.2 50.3v.7M100.2 50.3v.7M101.6 50.3v.7M267 97.1l-.8 .4"/>
<path d="M269.6 98.1l-.8 .5M272.2 90.9l.7 .4M272.7 90.6l.7 .4M274.3 98h.5l.1-.4M274.9 97.6a1.11 1.11 0 0 0-1.2-1.2l-.2 .2M278.4 93.6a.3 .3 0 0 0-.2 .3 .3 .3 0 0 0 .2 .2M281.4 96.2l.7 .4M281.9 95.9l.8 .4M282.7 96.6l.7 .4M283.1 83.4l-11.9 6.9M284.1 84l.8 .4M284.4 84.7l-.8-.4"/>
<path d="M287.9 87.6a.3 .3 0 0 0 .2-.3 .3 .3 0 0 0-.2-.3M292.7 95.5l.5-.1 .1-.4M293.3 95a1.11 1.11 0 0 0-1.2-1.2l-.2 .2M293.3 89.3l.8 .4M293.6 90l-.8-.4M294.1 90l.8 .4M294.3 90.7l-.7-.4M295.1 90.3l-12-6.9M272.7 104.4l-.7 .5M273.1 100.5l.7-.4M273.5 100.1l-1.1-.1-1.2 .2M274.3 105l.5-.1 .1-.4"/>
<path d="M274.5 116.4l-.8 .4M274.7 106.9l.8-.4M274.9 104.5a1.11 1.11 0 0 0-1.2-1.2l-.2 .2M275.9 110.8l-.8 .4M276.3 113.2l.7-.4M276.4 114.5l.8 .4M276.8 115.1v-.8M277.2 115.8l-.8-.5M277.5 115.6l-.7-.5M281.3 102.1l.4-.1 .1-.4M281.3 109l.4-.1 .1-.4M281.8 101.6a1.11 1.11 0 0 0-1.2-1.2l-.1 .2"/>
<path d="M281.8 108.5a1.11 1.11 0 0 0-1.2-1.2l-.1 .3M282.2 105.3l.8-.4M282.2 118.8l.8-.4M282.6 104.7v.8M282.6 105.5l.7-.4M282.6 119.1l.7-.5M282.6 105.4v11.9M283 100.6l-.8 .4M283 104l-.8 .4M283 117l-.8 .4M283.3 104.2l-.7 .5M283.3 105.1v-.9"/>
<path d="M283.3 117.2l-.7 .4M292.7 102.4l.5-.1 .1-.4M293.3 101.9a1.11 1.11 0 0 0-1.2-1.2l-.2 .3M263 125.5l.8 .4M266.2 128.1l.7 .5M268 120.1l-.7-.5M269.4 130.7l.7 .5M269.7 124.6l-.8-.4M271.2 129.2l-.7-.5M276.4 127.4l.8 .5M276.4 131.8l.8 .4M277.2 129.3l-.8-.4"/>
<path d="M277.5 129.1l-.7-.4M283 121.3l-.8 .4M283.1 191.7l-11.9 6.9M283.6 194.9l.8 .4M284.9 195l-.8-.4M287.9 197a.3 .3 0 0 1 .2 .3 .3 .3 0 0 1-.2 .3M295.1 198.6l-12-6.9M271.1 201l12 6.9M273.4 201.6l-.7-.4M278.4 204.2a.3 .3 0 0 1-.2-.3 .3 .3 0 0 1 .2-.3M282.7 206.9l-.8-.4M294.1 200.3l-.8-.4"/>
</g>
<g fill="none" stroke="#000" stroke-width=".21" stroke-dasharray="1.3 .6" stroke-dashoffset=".6">
<path d="M92.9 35.5a.71 .71 0 0 0-.7-.7M94.2 34.8a.71 .71 0 0 0-.7 .7M92.2 50.3a.71 .71 0 0 0 .7-.7M93.5 49.6a.71 .71 0 0 0 .7 .7M93.8 51h-1.2M267 97.1v-5.8M271.7 90.3l1 .5M274.9 89.1v1.2M277.4 90.3v-1.2M277.9 93.3l10-5.7M280.8 88.1v1.2M281.9 93.2v1.1"/>
<path d="M281.9 85.1v1.2M282 89.3v-1.2M283.1 83.7l1 .5M283.1 83.4v-1.2M283.6 84.5l-1-.5M284.3 90.1v1.2M284.4 94.3v-1.1M284.4 86.3v-1.2M285.5 91.3v-1.2M288.3 87.8l-9.9 5.8M288.9 89.1v1.2M291.4 90.3v-1.2"/>
<path d="M274.4 107h-1.3M274.9 111.8a.55 .55 0 0 1 .4-.6 .55 .55 0 0 1 .6 .3 1.17 1.17 0 0 1 .3 1.8 1.47 1.47 0 0 1-1.3-1.5M275.1 106.5l-1.2 .1M275.7 111.3a.55 .55 0 0 1 .3-.6 .55 .55 0 0 1 .7 .3 1.17 1.17 0 0 1 .3 1.8 1.47 1.47 0 0 1-1.3-1.5M269.9 130.7a.49 .49 0 0 1-.6 0 .49 .49 0 0 1-.2-.5M277.2 198.3v1.2M280.1 199.5v-1.2M280.8 199.9v1.1M282.6 194l1 .6M283.2 194l11.7 6.7M284.1 194.3l-1-.6M287.9 197.6l-10 5.7"/>
<path d="M272.7 200.9l-1-.6M282 201v-1.1M283.7 207.2l-1-.6M284.3 201.9v1.2M285.5 203.1v-1.2M286.2 203.5v1.1M289 204.6v-1.1M294.9 200.7l-11.7-6.7M295.1 200.6l-1-.6"/>
</g>
<path d="M93.5 35.5v14.1M92.9 49.6v-14.1M275.4 89.7a.6 .6 0 0 0-.5 .7 .6 .6 0 0 0 .6 .5 1.32 1.32 0 0 0 1.9-.7l-.4-.4M282.4 93.7a.6 .6 0 0 0-.5 .7 .6 .6 0 0 0 .6 .5 1.32 1.32 0 0 0 1.9-.6l-.4-.5M282.4 85.7a.6 .6 0 0 0-.5 .6 .6 .6 0 0 0 .6 .6 1.32 1.32 0 0 0 1.9-.7l-.4-.5M289.4 89.7a.6 .6 0 0 0-.5 .7 .6 .6 0 0 0 .6 .5 1.32 1.32 0 0 0 1.9-.7l-.4-.4M271.2 114v21.6M276.4 115.3v12.1M282.2 105.3v12.1M283 104.9v12.1" fill="none" stroke="#000" stroke-width=".21" stroke-dasharray="1.3 .6" stroke-dashoffset=".3"/>
<path d="M92.2 34.8h-5M99.2 34.8h-5M87.2 50.3h5M94.2 50.3h5M284.4 97.4a.5 .5 0 0 1 .5-.5 .5 .5 0 0 1 .5 .4 .84 .84 0 0 1 0 1.4 1.35 1.35 0 0 1-1-1.3M284.4 90.5a.5 .5 0 0 1 .5-.5 .5 .5 0 0 1 .5 .3 .84 .84 0 0 1 0 1.5 1.35 1.35 0 0 1-1-1.3M286.3 91a1.11 1.11 0 0 0-1.2-1.2 1.15 1.15 0 0 0 1 1.6l.2-.4M286.3 97.9a1.11 1.11 0 0 0-1.2-1.2 1.15 1.15 0 0 0 1 1.6l.2-.4M282.2 118.8v2.9M283 118.4v2.9M276.4 128.9v2.9" fill="none" stroke="#000" stroke-width=".21" stroke-dasharray="1.3 .6" stroke-dashoffset=".1"/>
<path d="M283.1 83.7v12.3M282.6 118.9v75.1M266.2 126.6l1.8-2.2M269.1 130.2a1.36 1.36 0 0 1 1.4-1.4l.2 .4" fill="none" stroke="#000" stroke-width=".21" stroke-dasharray="1.3 .6" stroke-dashoffset=".2"/>
<path d="M282.6 84v1.6M266.4 119.9a.6 .6 0 0 1 .6-.3 .6 .6 0 0 1 .5 .5M272.8 100.6l-1.6-.1M282.8 117.4v1.6M283.3 117.1v1.6M268 124.4a.6 .6 0 0 1 .7-.3 .6 .6 0 0 1 .5 .5" fill="none" stroke="#000" stroke-width=".21" stroke-dasharray="1.3 .6" stroke-dashoffset=".8"/>
<path d="M274.5 116.4l-7.5-19.3" fill="none" stroke="#000" stroke-width=".21" stroke-dasharray="1.3 .6" stroke-dashoffset="-.2"/>
<g font-size="4.2">
<text x="300.6" y="13.3">PART NO</text>
<text x="324.9" y="13.3">QTY</text>
<text x="375" y="13.3">NAME</text>
<text x="302.1" y="18.9">SS5006</text>
<text x="327.6" y="18.9">2</text>
<text x="341.2" y="18.9">COLUMN FLAG 9 x 8 3/16 w/TAB (3 BOLT)</text>
<text x="302.1" y="25">SS4002</text>
<text x="327.6" y="25">1</text>
<text x="349.9" y="25">COLUMN BASE PLATE 8 x 8 (W6)</text>
<text x="302.1" y="31">SS4003</text>
<text x="327.6" y="31">1</text>
<text x="349" y="31">COLUMN JOINT PLATE 6 x 6 (W6)</text>
<text x="299.1" y="37">SS5015-48</text>
<text x="327.6" y="37">1</text>
<text x="342.6" y="37">COLUMN SUB W6 RF/LR F/SPLICE PLATE</text>
<text x="257.1" y="76">SS4003</text>
<text x="244.8" y="87.3">SS5006</text>
<text x="241.9" y="109.7">SS5006</text>
<text x="116.8" y="126.5">1/2</text>
<text x="49.7" y="143.8">8 TYP</text>
<text x="300.7" y="170.8">SS5015-48</text>
<text x="119.6" y="176.6">49</text>
<text x="49.1" y="189.5">3 3/8 TYP</text>
<text x="304.6" y="190.8">SS4002</text>
<text x="357.3" y="210.2">NOTES:</text>
<text x="357.3" y="214.4">1.</text>
<text x="367.3" y="214.4">SEAL WELD.</text>
<text x="116.8" y="226.5">1/2</text>
<text x="357.3" y="222.2">NOTES:</text>
<text x="357.3" y="226.4">1.</text>
<text x="367.3" y="226.4">SEAL WELD.</text>
<text x="357.3" y="230.7">2.</text>
<text x="367.3" y="230.7">HOT DIP GALVANIZE.</text>
<text x="363.5" y="255.9">COLUMN SUB RIGHT FRONT</text>
<text x="285.5" y="261.4">MO</text>
<text x="308.3" y="261.3">8/8/2016</text>
<text x="334.3" y="261.6">RELEASED</text>
<text x="11.8" y="266.1">ZONE</text>
<text x="28.6" y="266.1">REV.</text>
<text x="87.1" y="266.1">REV. DESCRIPTION</text>
<text x="174.9" y="266.1">BY</text>
<text x="190.6" y="266.1">DATE</text>
<text x="208.5" y="266.1">APP'D</text>
<text x="227.1" y="266.1">DATE</text>
<text x="243.7" y="266.2">DO NOT SCALE</text>
<text x="330" y="266.7">SHEET 6 OF 8</text>
<text x="360.6" y="266.5">B</text>
<text x="368.4" y="266.6">COL-6</text>
<text x="416.7" y="266.5">(1)</text>
</g>
<g font-size="4">
<text x="33.6" y="7.1">8</text>
<text x="85.2" y="7.1">7</text>
<text x="137" y="7.1">6</text>
<text x="188.6" y="7.1">5</text>
<text x="240.3" y="7.1">4</text>
<text x="292.1" y="7.1">3</text>
<text x="343.8" y="7.1">2</text>
<text x="395.7" y="7.1">1</text>
<text x="4.9" y="29.8">F</text>
<text x="424.5" y="29.9">F</text>
<text x="4.8" y="76">E</text>
<text x="424.3" y="73.5">E</text>
<text x="4.7" y="117.6">D</text>
<text x="424.2" y="116.9">D</text>
<text x="4.7" y="159.3">C</text>
<text x="424.2" y="160.5">C</text>
<text x="4.8" y="204">B</text>
<text x="424.3" y="204">B</text>
<text x="4.8" y="246.1">A</text>
<text x="424.3" y="246.1">A</text>
<text x="33.6" y="274.3">8</text>
<text x="85.2" y="274.3">7</text>
<text x="137" y="274.3">6</text>
<text x="188.6" y="274.3">5</text>
<text x="240.3" y="274.3">4</text>
<text x="292.1" y="274.3">3</text>
<text x="343.8" y="274.3">2</text>
<text x="395.8" y="274.3">1</text>
</g>
<text font-size="3.2" x="100.1" y="214.3" transform="rotate(-90 100.1 214.3)">MK. INSIDE</text>
<g font-size="2.6">
<text x="245.7" y="249.3">FRACTIONAL ±</text>
<text x="245.7" y="252.3">X.X</text>
<text x="245.7" y="255.3">X.XX</text>
<text x="262.9" y="252.3">±0.062</text>
<text x="262.9" y="255.3">±0.031</text>
<text x="245.7" y="258.3">X.XXX</text>
<text x="245.7" y="261.3">ANGULAR</text>
<text x="262.9" y="258.3">±0.010</text>
<text x="262.9" y="261.3">±0.5</text>
</g>
<g font-size="2.2">
<text x="359.5" y="262.8">SIZE</text>
<text x="365.3" y="262.7">DRAWING NO.</text>
<text x="417.5" y="262.8">REV</text>
</g>
<text font-size="2.1" x="14.7" y="269.4">THIS DRAWING AND THE INFORMATION CONTAINED ON IT ARE THE EXCLUSIVE PROPERTY OF HARSCO CORP. THE COPYING, REPRODUCING, TRANSMITTING, OR DISTRIBUTION OF THIS DRAWING OR ANY INFORMATION CONTAINED ON IT, WHETHER IN PART OR AS A WHOLE, WITHOUT THE PRIOR WRITTEN CONSENT OF HARSCO CORP IS PROHIBITED. © 2019 HARSCO CORPORATION. ALL RIGHTS RESERVED.</text>
<g font-size="2">
<text x="242.9" y="239.8">ALL DIMENSIONS ARE INCHES</text>
<text x="243.1" y="236.8">UNLESS OTHERWISE SPECIFIED:</text>
<text x="242.9" y="242.1">DIMENSIONS IN [ ] ARE METRIC</text>
<text x="242.9" y="244.4">REMOVE BURRS &amp; SHARP EDGES</text>
<text x="242.9" y="246.7">MACHINE FINISH: 125 MICRO</text>
</g>
<g font-size="1.7">
<text x="274.8" y="236.1">THIRD ANGLE PROJ</text>
<text x="292" y="236.1">JOB NO.</text>
<text x="328.5" y="236.1">MODEL</text>
<text x="274.8" y="242.5">CUSTOMER</text>
<text x="274.8" y="247.8">CUSTOMER PROJECT</text>
<text x="274.8" y="253.1">ESTIMATED DRY WEIGHT (LBS)</text>
<text x="274.8" y="258.4">DRAWN BY</text>
<text x="274.8" y="263.6">CHECKED BY</text>
<text x="302.2" y="263.6">DATE</text>
<text x="302.2" y="258.4">DATE</text>
<text x="328.2" y="258.3">STATUS</text>
</g>
</svg>
